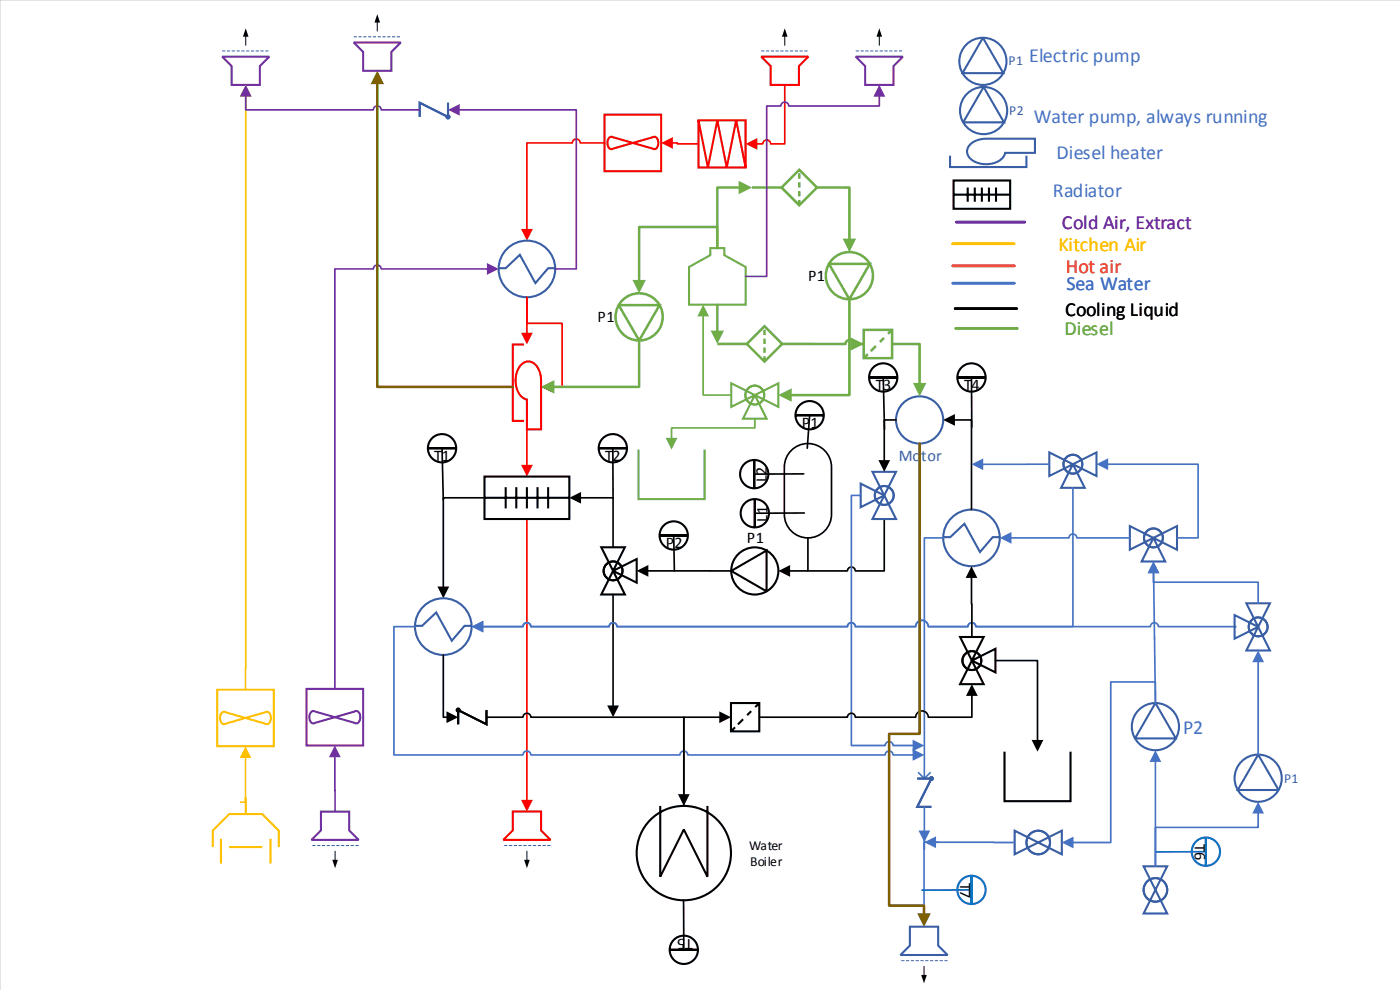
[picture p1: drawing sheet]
<svg xmlns="http://www.w3.org/2000/svg" width="297mm" height="210mm" viewBox="0 0 297 210" stroke-linecap="round" stroke-linejoin="round" font-family="sans-serif">
<path d="M296.9 0h-296.9v209.9" fill="none" stroke="#c8c8c8" stroke-width=".21"/>
<circle cx="195" cy="89" r="5" fill="none" stroke="#395ea3" stroke-width=".44"/>
<path d="M102.7 105.5h-8.7v19.1M187.5 110v11h-6.1a.83 .83 0 0 0-.9-.8 .83 .83 0 0 0-.8 .8h-12.5" fill="none" stroke="#000" stroke-width=".35"/>
<path d="M92.8 124.3h2.4l-1.2 2.5zM165.1 121l2.4-1.2v2.4z" fill="#000"/>
<path d="M128.2 24.3h12v12h-12zM129.2 29.1a1.62 1.62 0 0 0 .3 2.5l8.9-2.5a.89 .89 0 0 1 .9 .1 .89 .89 0 0 1 .3 .9 1.02 1.02 0 0 1-1.2 1.4l-8.7-2.5zM110.5 77.3a2.1 2.1 0 0 1 3.5 .6 5.4 5.4 0 0 1 .7 2.7v10.4h-3v-6.3a3.8 3.8 0 0 1-2.4-4.1 4.9 4.9 0 0 1 1.2-3.3zM111.1 73h-2.4v16.2h2.4" fill="none" stroke="#f00" stroke-width=".44"/>
<path d="M128.2 30.3h-5.2a.83 .83 0 0 0-.8-.8 .83 .83 0 0 0-.8 .8h-9.7v18.5" fill="none" stroke="#f00" stroke-width=".35"/>
<path d="M110.5 48.5h2.5l-1.3 2.5z" fill="#f00"/>
<g fill="none" stroke="#395ea3" stroke-width=".44">
<path d="M245 149l4.3 7.5h-8.6z"/>
<circle cx="245" cy="154" r="5"/>
</g>
<path d="M111.7 91v7.8" fill="none" stroke="#f00" stroke-width=".35"/>
<path d="M110.5 98.5h2.5l-1.3 2.5z" fill="#f00"/>
<path d="M166.4 7.6v2" fill="none" stroke="#000" stroke-width=".21"/>
<path d="M166.4 6l.6 1.8h-1.2z" fill="#000"/>
<path d="M161.4 10.8h10" fill="none" stroke="#395ea3" stroke-width=".21" stroke-dasharray=".7 .3" stroke-linecap="butt"/>
<path d="M161.4 12h10l-2 2v4h-6v-4z" fill="none" stroke="#f00" stroke-width=".44"/>
<path d="M166.4 18v12.5h-3a.83 .83 0 0 0-.8-.8 .83 .83 0 0 0-.9 .8h-1.4" fill="none" stroke="#f00" stroke-width=".35"/>
<path d="M158.1 30.5l2.5-1.2v2.4z" fill="#f00"/>
<g fill="none" stroke="#395ea3" stroke-width=".44">
<path d="M242.5 183.6h5l-5 10h5z"/>
<circle cx="245" cy="188.6" r="2.5"/>
</g>
<path d="M111.7 180.4v2" fill="none" stroke="#000" stroke-width=".21"/>
<path d="M111.1 182.2h1.2l-.6 1.8z" fill="#000"/>
<path d="M116.7 179.2h-10" fill="none" stroke="#395ea3" stroke-width=".21" stroke-dasharray=".7 .3" stroke-linecap="butt"/>
<path d="M108.7 172h6v4l2 2h-10l2-2z" fill="none" stroke="#f00" stroke-width=".44"/>
<path d="M111.7 110v59.8" fill="none" stroke="#f00" stroke-width=".35"/>
<path d="M110.5 169.5h2.5l-1.3 2.5z" fill="#f00"/>
<g fill="none" stroke="#395ea3" stroke-width=".44">
<path d="M200 113.8h1.5l3-2.8 3.3 6 2.7-3.2h1.5"/>
<circle cx="206" cy="114" r="6"/>
</g>
<path d="M202.2 89h3.8v19" fill="none" stroke="#000" stroke-width=".35"/>
<path d="M200 89l2.5-1.2v2.4z" fill="#000"/>
<path d="M245 161.2v22.4" fill="none" stroke="#4672c4" stroke-width=".35"/>
<path d="M245 159l1.2 2.5h-2.4z" fill="#4672c4"/>
<path d="M195.9 204.8v2" fill="none" stroke="#000" stroke-width=".21"/>
<path d="M135 121l2.5-1.3v2.5zM195.3 206.6h1.2l-.6 1.8z" fill="#000"/>
<path d="M200.9 203.6h-10" fill="none" stroke="#395ea3" stroke-width=".21" stroke-dasharray=".7 .3" stroke-linecap="butt"/>
<path d="M192.9 196.4h6v4l2 2h-10l2-2z" fill="none" stroke="#395ea3" stroke-width=".44"/>
<path d="M200 114h-4v51M244.6 121.2l.4 27.8M194.8 163.8l1.2 1.2 1.2-1.2" fill="none" stroke="#4672c4" stroke-width=".35"/>
<g fill="none" stroke="#000" stroke-width=".44">
<path d="M155.1 121l7.5-4.3v8.6z"/>
<circle cx="160.1" cy="121" r="5"/>
</g>
<path d="M137.2 121h17.9" fill="none" stroke="#000" stroke-width=".35"/>
<path d="M244.6 119l1.3 2.5h-2.5z" fill="#4672c4"/>
<path d="M168.1 95.2a5 5 0 0 1 5.3-.7 5 5 0 0 1 2.9 4.5v10a5 5 0 0 1-5 5 5 5 0 0 1-5-5v-10a5 5 0 0 1 1.8-3.8zM171.3 114v7" fill="none" stroke="#000" stroke-width=".35"/>
<g fill="none" stroke="#395ea3" stroke-width=".44">
<path d="M239.6 111.5v5l10-5v5zM244.6 114l2.5 5h-5z"/>
<circle cx="244.6" cy="114" r="2"/>
</g>
<path d="M214.2 114h12.5a.83 .83 0 0 1 .8-.8 .83 .83 0 0 1 .8 .8h11.3" fill="none" stroke="#4672c4" stroke-width=".35"/>
<path d="M212 114l2.5-1.2v2.4z" fill="#4672c4"/>
<path d="M234.7 98.4h19.3v15.6h-4.4" fill="none" stroke="#4672c4" stroke-width=".35"/>
<path d="M232.5 98.4l2.5-1.3v2.5z" fill="#4672c4"/>
<path d="M102.7 101h18v9h-18zM102.7 105.5h18M107.2 103.3v4.4M109.5 103.3v4.4M111.7 103.3v4.4M114 103.3v4.4M116.2 103.3v4.4" fill="none" stroke="#000" stroke-width=".44"/>
<g fill="none" stroke="#395ea3" stroke-width=".44">
<path d="M185 100l5 10h-5l5-10zM182.5 102.5l5 2.5-5 2.5z"/>
<circle cx="187.5" cy="105" r="2"/>
</g>
<path d="M190 89h-2.5v8.8" fill="none" stroke="#000" stroke-width=".35"/>
<path d="M186.3 97.5h2.4l-1.2 2.5z" fill="#000"/>
<path d="M182.5 105h-2v53h7.2a.83 .83 0 0 1 .8-.8 .83 .83 0 0 1 .9 .8h4.4" fill="none" stroke="#4672c4" stroke-width=".35"/>
<path d="M193.5 156.8l2.5 1.2-2.5 1.2z" fill="#4672c4"/>
<g fill="none" stroke="#395ea3" stroke-width=".44">
<path d="M222.5 95.9v5l10-5v5zM227.5 98.4l2.5 5h-5z"/>
<circle cx="227.5" cy="98.4" r="2"/>
</g>
<path d="M222.5 98.4h-14.3" fill="none" stroke="#4672c4" stroke-width=".35"/>
<path d="M206 98.4l2.5-1.2v2.4z" fill="#4672c4"/>
<path d="M227.5 103.4v29.4h-20.6a.83 .83 0 0 0-.8-.8 .83 .83 0 0 0-.9 .8h-8.4a1.33 1.33 0 0 0-1.3-1.3 1.33 1.33 0 0 0-1.3 1.3h-12.8a.83 .83 0 0 0-.9-.8 .83 .83 0 0 0-.8 .8h-48.9a.83 .83 0 0 0-.8-.8 .83 .83 0 0 0-.8 .8h-16.6a.83 .83 0 0 0-.9-.8 .83 .83 0 0 0-.8 .8h-8.7" fill="none" stroke="#4672c4" stroke-width=".35"/>
<path d="M100 132.8l2.5-1.2v2.4z" fill="#4672c4"/>
<g fill="none" stroke="#000" stroke-width=".44">
<path d="M127.5 116h5l-5 10h5zM130 121l5-2.5v5zM103.2 150.5v3l-6-3v3"/>
<circle cx="130" cy="121" r="2"/>
<circle cx="97.2" cy="150.5" r=".3"/>
</g>
<path d="M122.9 105.5h7.1v10.5M130 126v23.8M103.2 152h7.7a.83 .83 0 0 1 .8-.8 .83 .83 0 0 1 .9 .8h32.4v16.6" fill="none" stroke="#000" stroke-width=".35"/>
<path d="M120.7 105.5l2.5-1.2v2.4zM128.8 149.5h2.4l-1.2 2.5zM143.8 168.3h2.4l-1.2 2.5z" fill="#000"/>
<g fill="none" stroke="#395ea3" stroke-width=".44">
<path d="M105.7 56.8h1.5l3-2.8 3.3 6 2.7-3.2h1.5"/>
<circle cx="111.7" cy="57" r="6"/>
</g>
<path d="M111.7 63v7.8" fill="none" stroke="#f00" stroke-width=".35"/>
<path d="M110.5 70.5h2.5l-1.3 2.5z" fill="#f00"/>
<path d="M52.1 7.6v2M71.1 180.4v2" fill="none" stroke="#000" stroke-width=".21"/>
<path d="M52.1 6l.6 1.8h-1.2zM70.5 182.2h1.1l-.5 1.8z" fill="#000"/>
<path d="M47.1 10.8h10M76.1 179.2h-10" fill="none" stroke="#395ea3" stroke-width=".21" stroke-dasharray=".7 .3" stroke-linecap="butt"/>
<path d="M47.1 12h10l-2 2v4h-6v-4zM68.1 172h6v4l2 2h-10l2-2z" fill="none" stroke="#7030a0" stroke-width=".44"/>
<path d="M71 160.2l.1 11.8" fill="none" stroke="#7030a0" stroke-width=".35"/>
<path d="M71 158l1.2 2.5h-2.4z" fill="#7030a0"/>
<path d="M97.2 23.3h25v33.7h-4.5" fill="none" stroke="#7030a0" stroke-width=".35"/>
<path d="M95 23.3l2.5-1.3v2.5z" fill="#7030a0"/>
<path d="M46.1 146.2h12v12h-12zM47.1 151l.5-.2 8.7 2.6a.85 .85 0 0 0 .8-.1 .85 .85 0 0 0 .3-.9 1.2 1.2 0 0 0-.9-1.6l-8.6 2.6a.85 .85 0 0 1-.9-.1 .85 .85 0 0 1-.3-.9 1.66 1.66 0 0 1 .4-1.4z" fill="none" stroke="#fec000" stroke-width=".44"/>
<path d="M52.1 160.3v9.7h-1" fill="none" stroke="#fec000" stroke-width=".35"/>
<path d="M52.1 158.2l1.2 2.4h-2.5z" fill="#fec000"/>
<path d="M52.1 20.2v126" fill="none" stroke="#fec000" stroke-width=".35"/>
<path d="M52.1 18l1.2 2.5h-2.4z" fill="#fec000"/>
<g fill="none" stroke="#395ea3" stroke-width=".44">
<path d="M95 21.8v3l-6-3v3"/>
<circle cx="95" cy="24.8" r=".3"/>
</g>
<path d="M52.1 20.2v3.1h27.1a.83 .83 0 0 1 .8-.9 .83 .83 0 0 1 .8 .9h8.2" fill="none" stroke="#7030a0" stroke-width=".35"/>
<path d="M52.1 18l1.2 2.5h-2.4z" fill="#7030a0"/>
<path d="M65 146h12v12h-12zM66 150.8l.5-.1 8.7 2.5a.84 .84 0 0 0 .9-.1 .84 .84 0 0 0 .3-.8 1.2 1.2 0 0 0-.9-1.6l-8.7 2.5a.84 .84 0 0 1-.9-.1 .84 .84 0 0 1-.3-.8 1.67 1.67 0 0 1 .4-1.5z" fill="none" stroke="#7030a0" stroke-width=".44"/>
<path d="M103.6 57h-22.8a.83 .83 0 0 0-.8-.8 .83 .83 0 0 0-.8 .8h-8.2v89" fill="none" stroke="#7030a0" stroke-width=".35"/>
<path d="M103.2 55.8l2.5 1.2-2.5 1.2z" fill="#7030a0"/>
<g fill="none" stroke="#395ea3" stroke-width=".44">
<path d="M88 132.6h1.5l3-2.8 3.3 6 2.7-3.2h1.5"/>
<circle cx="94" cy="132.8" r="6"/>
</g>
<path d="M94 138.8v13.2h1" fill="none" stroke="#000" stroke-width=".35"/>
<path d="M94.7 150.8l2.5 1.2-2.5 1.2z" fill="#000"/>
<path d="M88 132.8h-4.5v27.2h27.4a.83 .83 0 0 1 .8-.8 .83 .83 0 0 1 .9 .8h31.6a.83 .83 0 0 1 .8-.8 .83 .83 0 0 1 .8 .8h41.9a.83 .83 0 0 1 .8-.8 .83 .83 0 0 1 .9 .8h4.4" fill="none" stroke="#4672c4" stroke-width=".35"/>
<path d="M193.5 158.8l2.5 1.2-2.5 1.2z" fill="#4672c4"/>
<g fill="none" stroke="#395ea3" stroke-width=".44">
<path d="M215.2 176.1v5l10-5v5z"/>
<circle cx="220.2" cy="178.6" r="2.5"/>
</g>
<path d="M245 149v-4.5h-9.5v34.1h-8.2" fill="none" stroke="#4672c4" stroke-width=".35"/>
<path d="M225.2 178.6l2.4-1.3v2.5z" fill="#4672c4"/>
<path d="M198.2 178.5l17 .1" fill="none" stroke="#4672c4" stroke-width=".35"/>
<path d="M196 178.5l2.5-1.2v2.4z" fill="#4672c4"/>
<g fill="none" stroke="#395ea3" stroke-width=".44">
<path d="M194.5 165h3l-3 6h3"/>
<circle cx="197.5" cy="165" r=".3"/>
</g>
<path d="M196 171v5.3" fill="none" stroke="#4672c4" stroke-width=".35"/>
<path d="M194.8 176h2.4l-1.2 2.5z" fill="#4672c4"/>
<path d="M196 177v3M199 178.5h-3.1v15.7" fill="none" stroke="#4672c4" stroke-width=".35"/>
<path d="M194.7 193.9h2.5l-1.3 2.5z" fill="#4672c4"/>
<g fill="none" stroke="#395ea3" stroke-width=".44">
<path d="M266.8 159.9l4.3 7.5h-8.6z"/>
<circle cx="266.8" cy="164.9" r="5"/>
</g>
<path d="M266.8 172.1v3.3h-21.8v8.2" fill="none" stroke="#4672c4" stroke-width=".35"/>
<path d="M266.8 169.9l1.2 2.5h-2.5z" fill="#4672c4"/>
<path d="M102.2 132.8h8.7a.83 .83 0 0 1 .8-.8 .83 .83 0 0 1 .9 .8h16.6a.83 .83 0 0 1 .8-.8 .83 .83 0 0 1 .8 .8h48.9a.83 .83 0 0 1 .8-.8 .83 .83 0 0 1 .9 .8h12.8a1.33 1.33 0 0 1 1.3-1.3 1.33 1.33 0 0 1 1.3 1.3h8.4a.83 .83 0 0 1 .9-.8 .83 .83 0 0 1 .8 .8h37a.83 .83 0 0 1 .9-.8 .83 .83 0 0 1 .8 .8h16.5l-.3 .1" fill="none" stroke="#4672c4" stroke-width=".35"/>
<path d="M100 132.8l2.5-1.2v2.4z" fill="#4672c4"/>
<g fill="none" stroke="#395ea3" stroke-width=".44">
<path d="M261.8 130.4l5 2.5-5 2.5zM264.3 127.9l5 10h-5l5-10z"/>
<circle cx="266.8" cy="132.9" r="2"/>
</g>
<path d="M266.8 140v19.9" fill="none" stroke="#4672c4" stroke-width=".35"/>
<path d="M266.8 137.9l1.2 2.4h-2.5z" fill="#4672c4"/>
<path d="M244.6 121.2v2.2h22.2v4.5" fill="none" stroke="#4672c4" stroke-width=".35"/>
<path d="M244.6 119l1.2 2.5h-2.5z" fill="#4672c4"/>
<g fill="none" stroke="#395ea3" stroke-width=".44">
<path d="M208.4 8l4.3 7.5h-8.6zM208.6 18.4l4.3 7.5h-8.7zM201.5 33v2.4h16.2v-2.4M205.8 30.5a4.8 4.8 0 0 1 3.3-1.1h10.4v3h-6.4a3.8 3.8 0 0 1-4 2.4 3.6 3.6 0 0 1-4-2.7v-.6z"/>
<circle cx="208.4" cy="13" r="5"/>
<circle cx="208.6" cy="23.4" r="5"/>
</g>
<g fill="none" stroke="#000" stroke-width=".44">
<path d="M202.2 38.3h12v6h-12zM205.2 39.8v3M206.7 39.8v3M208.2 39.8v3M209.7 39.8v3M211.2 39.8v3M202.2 41.3h12M90.7 95h6M126.9 95h6M203.6 135h5l-5 10h5zM206.1 140l5-2.5v5zM155 149h6v6h-6z"/>
<path d="M155.9 154.1l-.9 .9M157.6 152.4l-1.1 1.1M159.3 150.7l-.9 .9M161 149l-.9 .9"/>
<circle cx="93.7" cy="95" r="3"/>
<circle cx="129.9" cy="95" r="3"/>
<circle cx="206.1" cy="140" r="2"/>
</g>
<path d="M202 60h13.1" fill="none" stroke="#4672c4" stroke-width=".53"/>
<path d="M202 56.3h13.1" fill="none" stroke="#c55a11" stroke-width=".53"/>
<path d="M202 51.7h13" fill="none" stroke="#fec000" stroke-width=".53"/>
<path d="M202.8 47.1h14.5" fill="none" stroke="#7030a0" stroke-width=".53"/>
<path d="M221.3 62.7h32.9v5.6h-32.9z" fill="none" stroke="#fff" stroke-width=".21"/>
<path d="M202.5 65.4h13.1" fill="none" stroke="#000" stroke-width=".53"/>
<path d="M93.7 95l.3 11M129.9 95l.1 10.5M206 122.2l.1 12.8M206.1 147.2v4.8h-9.3a1.33 1.33 0 0 0-1.3-1.3 1.33 1.33 0 0 0-1.3 1.3h-12.8a.83 .83 0 0 0-.9-.8 .83 .83 0 0 0-.8 .8h-18.7" fill="none" stroke="#000" stroke-width=".35"/>
<path d="M206 120l1.2 2.5h-2.4zM206.1 145l1.2 2.5h-2.5z" fill="#000"/>
<path d="M146.1 56.6l4.5-2.5v-1.5h3v1.5l4.5 2.5v8h-12z" fill="none" stroke="#70ad47" stroke-width=".44"/>
<path d="M80 17.5v64.5h28.7" fill="none" stroke="#7f6000" stroke-width=".53"/>
<path d="M80 15l1.4 2.8h-2.8z" fill="#7f6000"/>
<path d="M111.7 63v5.5h7.5v13.5h-2.3" fill="none" stroke="#f00" stroke-width=".35"/>
<path d="M114.7 82l2.5-1.2v2.4z" fill="#f00"/>
<path d="M152.1 52.6v-4.5h-16.6v11.6" fill="none" stroke="#70ad47" stroke-width=".53"/>
<path d="M134.1 59.3h2.8l-1.4 2.9z" fill="#70ad47"/>
<g fill="none" stroke="#70ad47" stroke-width=".53">
<path d="M152.1 72.9h6.3M152.1 64.6v5.8M158.4 72.9l3.7-3.8 3.8 3.8-3.8 3.7zM162.1 69.9v1.1M162.1 71.8v1.1M162.1 73.6v1.2M162.1 75.5v1.1M165.9 72.9h6.2M183.2 69.9h6v6h-6zM184 75l-.8 .9M185.7 73.3l-1.1 1.1M187.4 71.6l-.8 .9"/>
<path d="M189.2 69.9l-.9 .9"/>
</g>
<path d="M148.1 25.5h10v10h-10zM148.1 25.5l2 10 2-10 2 10 2-10 2 10" fill="none" stroke="#f00" stroke-width=".44"/>
<path d="M150.7 70.1h2.8l-1.4 2.8z" fill="#70ad47"/>
<path d="M172.1 72.9h7.2a.83 .83 0 0 1 .8-.8 .83 .83 0 0 1 .8 .8h2.3" fill="none" stroke="#70ad47" stroke-width=".53"/>
<path d="M180.3 71.5l2.9 1.4-2.9 1.4z" fill="#70ad47"/>
<path d="M189.2 72.9h5.8v8.6" fill="none" stroke="#70ad47" stroke-width=".53"/>
<path d="M193.6 81.2h2.8l-1.4 2.8z" fill="#70ad47"/>
<path d="M195 94v61.5h-6.5v36.4h7.4v2" fill="none" stroke="#7f6000" stroke-width=".53"/>
<path d="M194.5 193.6h2.9l-1.5 2.8z" fill="#7f6000"/>
<g fill="none" stroke="#70ad47" stroke-width=".53">
<path d="M131.2 64.7h8.7l-4.4 7.5zM135.5 72.2v9.8h-18.3"/>
<circle cx="135.5" cy="67.2" r="5"/>
</g>
<path d="M114.7 82l2.9-1.4v2.8z" fill="#70ad47"/>
<g fill="none" stroke="#70ad47" stroke-width=".53">
<path d="M157 39.7h-4.9v12.9M159.5 39.7h6.2M165.7 39.7l3.8-3.7 3.7 3.7-3.7 3.8zM169.5 36.7v1.2M169.5 38.6v1.1M173.2 39.7h6.3M169.5 40.5v1.1M169.5 42.4v1.1M175.8 55.9h8.6l-4.3 7.5z"/>
<circle cx="180.1" cy="58.4" r="5"/>
</g>
<path d="M156.6 38.3l2.9 1.4-2.9 1.5z" fill="#70ad47"/>
<path d="M179.5 39.7h.6v11.2" fill="none" stroke="#70ad47" stroke-width=".53"/>
<path d="M178.7 50.6h2.8l-1.4 2.8z" fill="#70ad47"/>
<path d="M180.1 63.4v20.3h-12.6" fill="none" stroke="#70ad47" stroke-width=".53"/>
<path d="M165.1 83.7l2.8-1.4v2.8z" fill="#70ad47"/>
<path d="M187.3 80l.3 11M206 80l.1 10.5" fill="none" stroke="#000" stroke-width=".35"/>
<g fill="none" stroke="#000" stroke-width=".44">
<path d="M184.3 80h6M203 80h6"/>
<circle cx="187.3" cy="80" r="3"/>
<circle cx="206" cy="80" r="3"/>
</g>
<path d="M142.4 30.3h1.2v.2h4.5" fill="none" stroke="#f00" stroke-width=".35"/>
<path d="M140.2 30.3l2.5-1.2v2.4z" fill="#f00"/>
<path d="M186.5 7.6v2" fill="none" stroke="#000" stroke-width=".21"/>
<path d="M186.5 6l.5 1.8h-1.1z" fill="#000"/>
<path d="M181.5 10.8h10" fill="none" stroke="#395ea3" stroke-width=".21" stroke-dasharray=".7 .3" stroke-linecap="butt"/>
<path d="M181.5 12h10l-2 2v4h-6v-4z" fill="none" stroke="#7030a0" stroke-width=".44"/>
<path d="M186.5 20.2v2.3h-19.3a.83 .83 0 0 0-.8-.9 .83 .83 0 0 0-.8 .9h-3v36.1h-4.5" fill="none" stroke="#7030a0" stroke-width=".35"/>
<path d="M186.5 18l1.2 2.5h-2.5z" fill="#7030a0"/>
<path d="M80 4.6v2" fill="none" stroke="#000" stroke-width=".21"/>
<path d="M80 3l.6 1.8h-1.2zM218.8 156.8h2.4l-1.2 2.5z" fill="#000"/>
<path d="M75 7.8h10" fill="none" stroke="#395ea3" stroke-width=".21" stroke-dasharray=".7 .3" stroke-linecap="butt"/>
<path d="M75 9h10l-2 2v4h-6v-4z" fill="none" stroke="#7030a0" stroke-width=".44"/>
<path d="M202.7 69.6h13" fill="none" stroke="#70ad47" stroke-width=".53"/>
<path d="M213 159.3v10.5h14v-10.5" fill="none" stroke="#000" stroke-width=".44"/>
<path d="M211.1 140h8.9v17.1" fill="none" stroke="#000" stroke-width=".35"/>
<g fill="none" stroke="#70ad47" stroke-width=".44">
<path d="M155.1 81.2v5l10-5v5zM160.1 83.7l2.5 5h-5z"/>
<circle cx="160.1" cy="83.7" r="2"/>
</g>
<path d="M149.1 66.8v16.9h6" fill="none" stroke="#70ad47" stroke-width=".35"/>
<path d="M149.1 64.6l1.2 2.5h-2.4z" fill="#70ad47"/>
<path d="M135.4 95.3v10.5h14v-10.5" fill="none" stroke="#70ad47" stroke-width=".44"/>
<path d="M160.1 88.7v2h-17.7v2.4" fill="none" stroke="#70ad47" stroke-width=".35"/>
<path d="M141.2 92.8h2.4l-1.2 2.5z" fill="#70ad47"/>
<path d="M171.7 88l-.5 7M142.9 113.5l.1 7.5M170.4 100.4l-10.5 .1M170.6 108.7l-10.5 .1M152.8 152h-7.8v18.8M144.9 190.8l.1 10.5" fill="none" stroke="#000" stroke-width=".35"/>
<g fill="none" stroke="#000" stroke-width=".44">
<path d="M159.9 97.5v6M168.7 88h6M139.9 113.5h6M160.1 105.8v6M140 170.8v15l5-10 5 10v-15M142 201.3h6"/>
<circle cx="171.7" cy="88" r="3"/>
<circle cx="142.9" cy="113.5" r="3"/>
<circle cx="159.9" cy="100.5" r="3"/>
<circle cx="160.1" cy="108.8" r="3"/>
<circle cx="145" cy="180.8" r="10"/>
<circle cx="145" cy="201.3" r="3"/>
</g>
<path d="M45.1 179.5v-3.5l3.5-3.5h7l3.5 3.5v3.5M46.9 177.8v5.2M48.6 179.5h7M52.1 169v3.5M57.4 177.8v5.2" fill="none" stroke="#fec000" stroke-width=".44"/>
<path d="M152.5 150.8l2.5 1.2-2.5 1.2z" fill="#000"/>
<path d="M206 188.6l-10.5 .1M255.7 180.5l-10.5 .1" fill="none" stroke="#0070c0" stroke-width=".35"/>
<g fill="none" stroke="#0070c0" stroke-width=".44">
<path d="M255.7 177.5v6M206 185.6v6"/>
<circle cx="206" cy="188.6" r="3"/>
<circle cx="255.7" cy="180.5" r="3"/>
</g>
<g font-size="4.2" fill="#4672c4">
<text x="218.2" y="13.2">Electric pump</text>
<text x="219.2" y="26">Water pump, always running</text>
<text x="224" y="33.7">Diesel heater</text>
<text x="223.3" y="41.7">Radiator</text>
<text x="226.2" y="61.5">Sea Water</text>
<text x="250.9" y="155.5">P2</text>
</g>
<text font-size="4.2" fill="#fec000" x="224.5" y="53.1">Kitchen Air</text>
<text font-size="4.2" fill="#7030a0" x="225.2" y="48.5">Cold Air, Extract</text>
<text font-size="4.2" fill="#c55a11" x="226" y="57.8">Hot air</text>
<text font-size="4.2" fill="#70ad47" x="225.7" y="71.1">Diesel</text>
<text font-size="4.2" x="225.8" y="66.9">Cooling Liquid</text>
<g font-size="3.4">
<text x="171.3" y="59.6">P1</text>
<text x="126.7" y="68.3">P1</text>
<text x="185.7" y="82.7">T3</text>
<text x="204.4" y="82.7">T4</text>
<text x="170" y="90.7">P1</text>
<text x="92.1" y="97.7">T1</text>
<text x="128.3" y="97.7">T2</text>
<text x="162.6" y="102.2" transform="rotate(-90 162.6 102.2)">L2</text>
<text x="162.8" y="110.5" transform="rotate(-90 162.8 110.5)">L1</text>
<text x="141.2" y="116.2">P2</text>
<text x="158.4" y="115.1">P1</text>
<text x="253.4" y="179" transform="rotate(90 253.4 179)">T6</text>
<text x="203.6" y="187.1" transform="rotate(90 203.6 187.1)">T7</text>
<text x="146.9" y="199" transform="rotate(-180 146.9 199)">T5</text>
</g>
<text font-size="3.4" fill="#395ea3" x="190.6" y="97.6">Motor</text>
<g font-size="2.9" fill="#395ea3">
<text x="213.9" y="13.9">P1</text>
<text x="214" y="24.3">P2</text>
<text x="272.3" y="166">P1</text>
</g>
<g font-size="2.9">
<text x="158.8" y="180.2">Water</text>
<text x="159.1" y="183.6">Boiler</text>
</g>
</svg>
